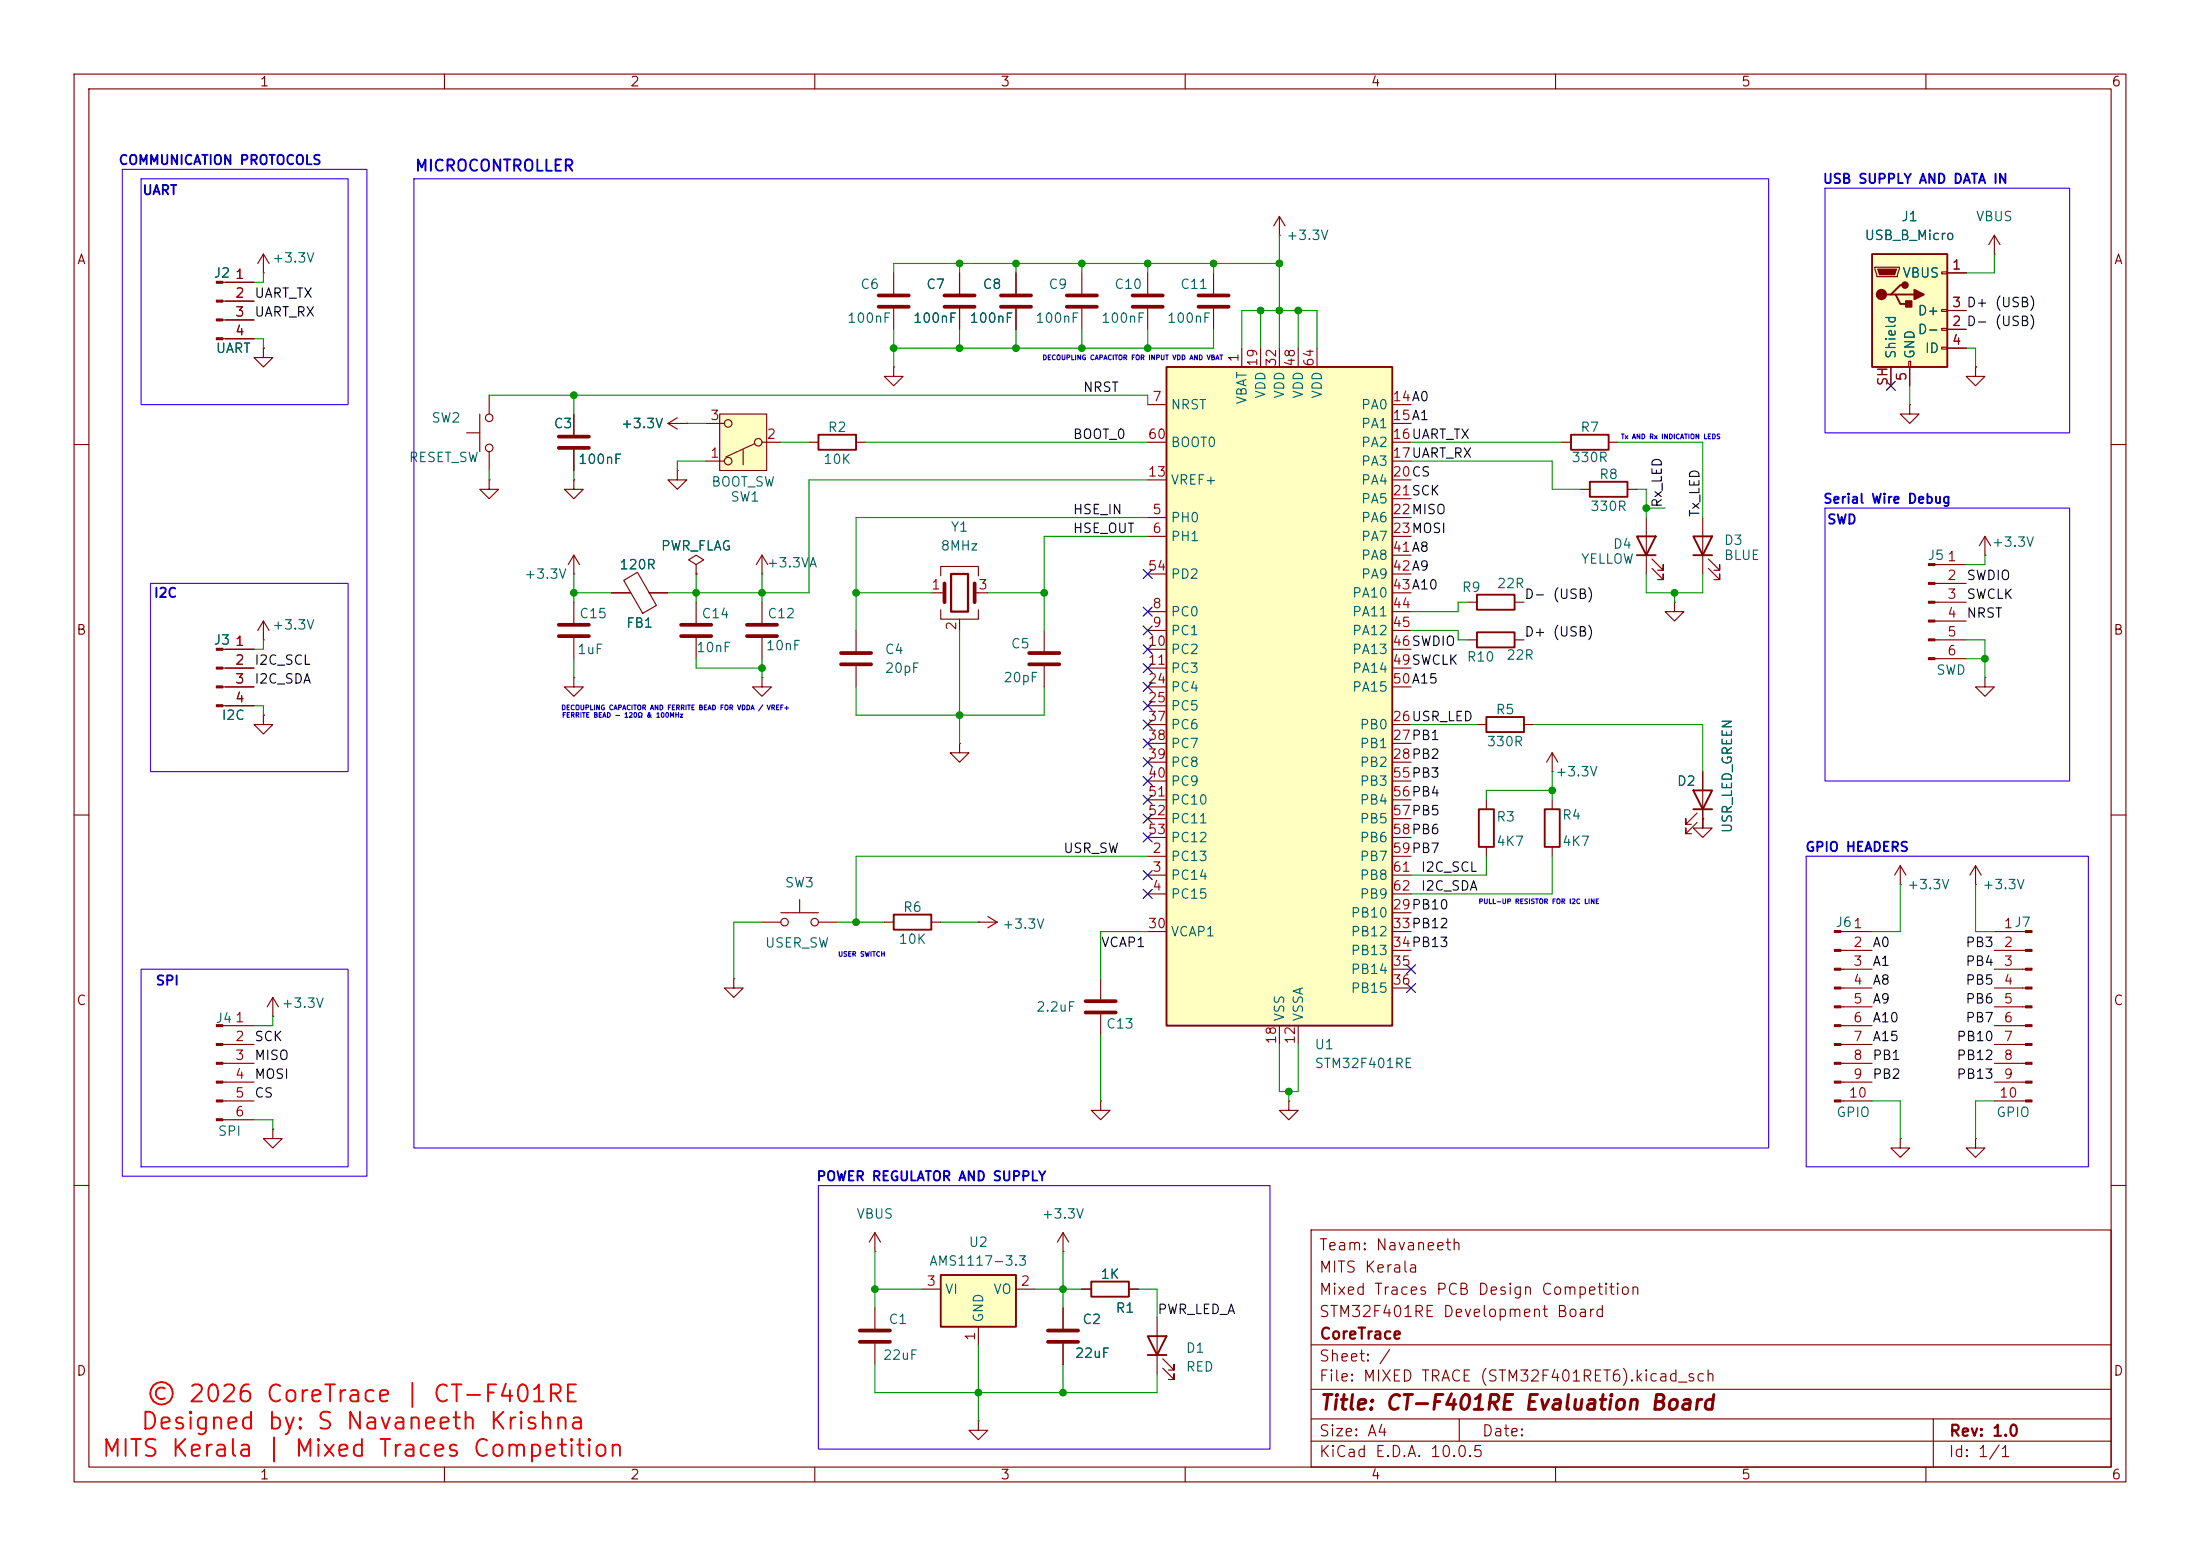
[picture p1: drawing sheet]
<svg xmlns="http://www.w3.org/2000/svg" width="297mm" height="210mm" viewBox="0 0 297 210" stroke-linecap="round" stroke-linejoin="round" font-family="sans-serif">
<g fill="none" stroke="#840000" stroke-width=".15">
<path d="M10 10h277v190h-277zM12 12h273v186h-273zM60 10v2M110 10v2M160 10v2M210 10v2M260 10v2M146 36.8v2.8M146 41.7v2.8M10 60h2M285 60h2M268 91.4v1.3h1.2l-1.2 1.3-1.3-1.3h1.3"/>
<path d="M268 91.4h.1M10 110h2M285 110h2M10 160h2M177 166h108v32h-108zM285 160h2M60 198v2M110 198v2M160 198v2M177 194.5h108M177 191.5h108M177 187.5h108"/>
<path d="M177 181.5h108M197 191.5v3M210 198v2M260 198v2M261 191.5v6.5"/>
</g>
<path d="M144 39.9h4.1M144 41.4h4.1" fill="none" stroke="#840000" stroke-width=".51"/>
<path d="M127 172.1h10.2v7h-10.2z" fill="#ffffc2"/>
<path d="M127 172.1h10.2v7h-10.2z" fill="none" stroke="#840000" stroke-width=".25"/>
<g fill="none" stroke="#840000" stroke-width=".15">
<path d="M172.7 31.8h.1M172.7 29.2l-.7 1.3M172.7 29.2l.8 1.3M172.7 29.2v2.6M269.2 34.3h.1M269.2 31.8l-.7 1.2M269.2 31.8l.8 1.2M269.2 31.8v2.5M90.2 57.2l1.2 .7M90.2 57.2h2.5M91.4 56.4l-1.2 .8M92.7 57.2h.1"/>
<path d="M77.5 64.8v1.2h1.2l-1.2 1.3-1.3-1.3h1.3M77.5 64.8h.1M118.1 168.9h.1M118.1 166.4l-.8 1.2M118.1 166.4l.8 1.2M118.1 166.4v2.5M124.5 174h2.5M132.1 179.1v2.5M137.2 174h2.5"/>
</g>
<path d="M252.7 34.3h10.2v15.2h-10.2z" fill="#ffffc2"/>
<path d="M252.7 34.3h10.2v15.2h-10.2zM255.3 39.8h.6l.6 1.2h1.3M255.9 39.8h2.5M257.2 38.5h-.7l-1.2 1.3h-.7" fill="none" stroke="#840000" stroke-width=".25"/>
<g fill="none" stroke="#840000" stroke-width=".15">
<path d="M163.8 36.8v2.8M253.1 36.1h3.3v.2l-.2 1h-2.8zM262.1 36.7h.8v.3h-.8zM262.9 36.8h2.5M163.8 41.7v2.8M255.3 49.5v2.6M257.7 48.8h.2v.7h-.2zM257.8 49.5v2.6M262.1 41.8h.8v.2h-.8zM262.1 44.3h.8v.3h-.8zM262.1 46.9h.8v.2h-.8zM262.9 44.5h2.5"/>
<path d="M262.9 41.9h2.5M262.9 47h2.5M266.7 49.5v1.3h1.3l-1.3 1.3-1.3-1.3h1.3M266.7 49.5h.1M261.2 76.2h4.2M261.2 78.7h4.2M141 85.1v2.8M141 89.9v2.8M261.2 81.3h4.2M261.2 83.8h4.2M261.2 86.4h4.2M261.2 88.9h4.2"/>
<path d="M99.1 132.1v1.3h1.2l-1.2 1.2-1.3-1.2h1.3M99.1 132.1h.1M102.9 124.5h2.5M105.4 123.2h5.1M107.9 121.4v1.8M110.5 124.5h2.5"/>
<circle cx="105.9" cy="124.5" r=".51"/>
<circle cx="110" cy="124.5" r=".51"/>
</g>
<g fill="#840000" stroke="#840000" stroke-width=".15">
<path d="M253.5 36.3h2.5l-.2 .8h-2.1z"/>
<path d="M260.3 76.1h.9v.2h-.9z"/>
<path d="M260.3 78.6h.9v.3h-.9z"/>
<path d="M260.3 81.2h.9v.2h-.9z"/>
<path d="M260.3 83.7h.9v.2h-.9z"/>
<path d="M260.3 86.2h.9v.3h-.9z"/>
<path d="M260.3 88.8h.9v.2h-.9z"/>
</g>
<g fill="#840000" stroke="#840000" stroke-width=".25">
<path d="M257.3 40.6h.8v.8h-.8z"/>
<path d="M258.4 39.1l1.3 .7-1.3 .6z"/>
<circle cx="254" cy="39.8" r=".63"/>
<circle cx="257.2" cy="38.5" r=".38"/>
</g>
<path d="M161.8 39.9h4.1M161.8 41.4h4.1M138.9 88.1h4.1M138.9 89.7h4.1" fill="none" stroke="#840000" stroke-width=".51"/>
<path d="M157.5 49.5h30.5v88.9h-30.5z" fill="#ffffc2"/>
<path d="M157.5 49.5h30.5v88.9h-30.5z" fill="none" stroke="#840000" stroke-width=".25"/>
<g fill="none" stroke="#840000" stroke-width=".15">
<path d="M137.2 36.8v2.8M137.2 41.7v2.8M154.9 54.6h2.6M154.9 59.7h2.6M167.6 47v2.5M170.2 47v2.5M172.7 47v2.5M175.3 47v2.5M177.8 47v2.5M188 54.6h2.5M188 57.2h2.5M188 59.7h2.5"/>
<path d="M84.2 78.3l1.9-1.1 2.5 4.5-1.8 1.1zM127 77.7v-1.2h5.1v1.2M154.9 69.9h2.6M154.9 72.4h2.6M154.9 64.8h2.6M154.9 77.5h2.6M188 69.9h2.5M188 72.4h2.5M188 64.8h2.5M188 62.2h2.5M188 67.3h2.5M188 74.9h2.5"/>
<path d="M188 77.5h2.5M77.5 91.4v1.3h-1.3l1.3 1.3 1.2-1.3h-1.2M77.5 91.4h.1M82.5 80h2.6M87.6 80h2.6M94 81.3v2.8M94 86.1v2.8M102.9 91.4v1.3h-1.3l1.3 1.3 1.2-1.3h-1.2M102.9 91.4h.1M102.9 81.3v2.8M102.9 86.1v2.8M115.6 85.1v2.8"/>
<path d="M115.6 89.9v2.8M125.7 80h1.8M127 82.3v1.3h5.1v-1.3M129.5 83.6v1.5M131.6 80h1.7M154.9 82.6h2.6M154.9 85.1h2.6M154.9 87.6h2.6M154.9 90.2h2.6M154.9 92.7h2.6M154.9 95.3h2.6M154.9 97.8h2.6"/>
<path d="M188 82.6h2.5M188 85.1h2.5M188 87.6h2.5M188 90.2h2.5M188 92.7h2.5M188 97.8h2.5M188 80h2.5M129.5 100.3v1.3h1.3l-1.3 1.3-1.2-1.3h1.2M129.5 100.3h.1M154.9 115.6h2.6M154.9 118.1h2.6M154.9 100.3h2.6"/>
<path d="M154.9 102.9h2.6M154.9 105.4h2.6M154.9 108h2.6M154.9 110.5h2.6M154.9 113h2.6M188 115.6h2.5M188 118.1h2.5M188 100.3h2.5M188 102.9h2.5M188 105.4h2.5M188 108h2.5M188 110.5h2.5"/>
<path d="M188 113h2.5M154.9 120.7h2.6M154.9 125.7h2.6M172.7 138.4v2.6M175.3 138.4v2.6M188 120.7h2.5M188 123.2h2.5M188 125.7h2.5M188 128.3h2.5M188 130.8h2.5M188 133.4h2.5M174 148.6v1.3h1.3l-1.3 1.2-1.3-1.2h1.3"/>
<path d="M174 148.6h.1"/>
</g>
<path d="M135.1 39.9h4.1M135.1 41.4h4.1M127.5 78.7v2.6M131.6 78.7v2.6M91.9 84.3h4.1M91.9 85.9h4.1M100.8 84.3h4.1M100.8 85.9h4.1M113.5 88.1h4.1M113.5 89.7h4.1" fill="none" stroke="#840000" stroke-width=".51"/>
<path d="M128.4 77.5h2.3v5.1h-2.3z" fill="none" stroke="#840000" stroke-width=".3"/>
<path d="M97.2 55.9h6.3v7.6h-6.3z" fill="#ffffc2"/>
<g fill="none" stroke="#840000" stroke-width=".15">
<path d="M30.1 38.1h4.2M35.6 36.8h.1M35.6 34.3l-.8 1.3M35.6 34.3l.7 1.3M35.6 34.3v2.5M120.6 36.8v2.8M129.5 36.8v2.8M137.2 36.8v2.8M154.9 36.8v2.8M262.9 36.8h2.5M30.1 40.6h4.2M30.1 43.2h4.2"/>
<path d="M30.1 45.7h4.2M35.6 47v1.3h1.2l-1.2 1.2-1.3-1.2h1.3M35.6 47h.1M63 58.4h1.8M64.8 55.9v5.1M66 53.3v2.6M77.5 55.9v2.8M92.7 57.2h.1M95.2 57.2h2.6M97.2 55.9h6.3v7.6h-6.3zM101.9 59.9l-3.9 1.8M102.9 59.7h2.5"/>
<path d="M109.2 59.7h1.3M115.6 59.7h1.2M120.6 49.5v1.3h1.3l-1.3 1.3-1.2-1.3h1.2M120.6 49.5h.1M120.6 41.7v2.8M129.5 41.7v2.8M137.2 41.7v2.8M154.9 41.7v2.8M210.8 59.7h1.3M217.2 59.7h1.2M255.3 49.5v2.6M257.8 54.6v1.3h1.3l-1.3 1.3-1.3-1.3h1.3"/>
<path d="M257.8 54.6h.1M257.8 49.5v2.6M262.9 44.5h2.5M262.9 41.9h2.5M262.9 47h2.5M266.7 49.5h.1M66 64.8v1.2h1.3l-1.3 1.3-1.2-1.3h1.2M66 64.8h.1M66 61v2.5M77.5 77.5h.1M77.5 60.7v2.8M77.5 74.9v2.6"/>
<path d="M77.5 74.9l.7 1.3M77.5 74.9l-.8 1.3M91.4 63.5v1.3h1.3l-1.3 1.2-1.2-1.2h1.2M91.4 63.5h.1M94 76.2l1-.6-1-.7-1 .7 1 .6v1.3M94 77.5h.1M95.2 62.2h2.6M100.3 60.7v2M102.9 77.5h.1M102.9 74.9l.7 1.3M102.9 74.9l-.8 1.3M102.9 74.9v2.6"/>
<path d="M213.4 66h1.2M219.7 66h1.3M222.2 69.9v7.6M223 76.7l1.5 1.5v-.7v.7h-.7M223 75.4l1.5 1.6v-.8v.8h-.7M229.9 69.9v7.6M230.6 76.7l1.6 1.5v-.7v.7h-.8M230.6 75.4l1.6 1.6v-.8v.8h-.8M268 74.9h.1M268 72.4l-.8 1.3M268 72.4l.7 1.3M268 72.4v2.5"/>
<path d="M30.1 87.6h4.2M30.1 90.2h4.2M30.1 92.7h4.2M30.1 95.3h4.2M35.6 86.4h.1M35.6 96.5v1.3h1.2l-1.2 1.3-1.3-1.3h1.3M35.6 96.5h.1M35.6 83.8v2.6M35.6 83.8l-.8 1.3M35.6 83.8l.7 1.3M77.5 81.3v2.8M77.5 86.1v2.8"/>
<path d="M82.5 80h2.6M87.6 80h2.6M198.1 86.4h1.3M198.1 81.3h1.3M199.4 97.8h1.3M204.5 86.4h1.2M204.5 81.3h1.2M205.7 97.8h1.3M226.1 81.3v1.3h1.2l-1.2 1.2-1.3-1.2h1.3M226.1 81.3h.1M200.7 108v1.2M200.7 114.3v1.3"/>
<path d="M209.5 104.1h.1M209.5 101.6v2.5M209.5 108v1.2M209.5 114.3v1.3M209.5 101.6l-.7 1.3M209.5 101.6l.8 1.3M229.1 111l-1.5 1.5v-.7v.7h.7M229.1 109.7l-1.5 1.6v-.8v.8h.7M229.9 104.1v7.7h-1.3l1.3 1.2 1.2-1.2h-1.2v-1.3M229.9 110.5h.1M256.5 119.4h.1M256.5 116.8l-.7 1.3"/>
<path d="M256.5 116.8l.8 1.3M256.5 116.8v2.6M266.7 119.4h.1M266.7 116.8l-.8 1.3M266.7 116.8l.8 1.3M266.7 116.8v2.6M30.1 138.4h4.2M36.8 137.2h.1M36.8 134.6l-.7 1.3M36.8 134.6l.8 1.3M36.8 134.6v2.6M119.4 124.5h1.2"/>
<path d="M125.7 124.5h1.3M132.1 124.5h.1M132.1 124.5h2.5M133.3 123.7l1.3 .8M134.6 124.5l-1.3 .7M148.6 132.1v2.8M148.6 136.9v2.8M248.5 125.7h4.2M248.5 128.3h4.2M248.5 130.8h4.2M248.5 133.4h4.2M248.5 135.9h4.2"/>
<path d="M248.5 138.4h4.2M269.2 125.7h4.3M269.2 128.3h4.3M269.2 130.8h4.3M269.2 133.4h4.3M269.2 135.9h4.3M269.2 138.4h4.3M30.1 141h4.2M30.1 143.5h4.2M30.1 146.1h4.2M30.1 148.6h4.2M30.1 151.1h4.2"/>
<path d="M36.8 152.4v1.3h1.3l-1.3 1.2-1.2-1.2h1.2M36.8 152.4h.1M148.6 148.6v1.3h1.3l-1.3 1.2-1.3-1.2h1.3M148.6 148.6h.1M248.5 141h4.2M248.5 143.5h4.2M248.5 146.1h4.2M248.5 148.6h4.2M256.5 153.7v1.2h1.3l-1.3 1.3-1.2-1.3h1.2M256.5 153.7h.1M266.7 153.7v1.2h1.3l-1.3 1.3-1.3-1.3h1.3M266.7 153.7h.1"/>
<path d="M269.2 141h4.3M269.2 143.5h4.3M269.2 146.1h4.3M269.2 148.6h4.3M118.1 176.5v2.8M143.5 168.9h.1M143.5 166.4v2.5M143.5 176.5v2.8M143.5 166.4l-.8 1.2M143.5 166.4l.8 1.2M146 174h1.3M152.4 174h1.3"/>
<path d="M156.2 177.8v7.6M118.1 181.4v2.8M132.1 191.8v1.2h1.2l-1.2 1.3-1.3-1.3h1.3M132.1 191.8h.1M143.5 181.4v2.8M157 184.7l1.5 1.5v-.8v.8h-.8M157 183.4l1.5 1.5v-.7v.7h-.8"/>
<circle cx="66" cy="56.4" r=".51"/>
<circle cx="98.3" cy="57.2" r=".51"/>
<circle cx="102.4" cy="59.7" r=".51"/>
<circle cx="66" cy="60.5" r=".51"/>
<circle cx="98.3" cy="62.2" r=".51"/>
</g>
<g fill="none" stroke="#840000" stroke-width=".25">
<path d="M110.5 58.7h5.1v2h-5.1zM212.1 58.7h5.1v2h-5.1zM214.6 65h5.1v2.1h-5.1zM221 72.4h2.5l-1.3 2.5zM221 74.9h2.5M228.6 72.4h2.5l-1.2 2.5zM228.6 74.9h2.5M199.4 85.3h5.1v2.1h-5.1zM199.4 80.3h5.1v2h-5.1zM200.7 96.8h5v2h-5zM199.6 109.2h2.1v5.1h-2.1zM208.5 109.2h2.1v5.1h-2.1z"/>
<path d="M228.6 106.7h2.5l-1.2 2.5zM228.6 109.2h2.5M120.6 123.4h5.1v2.1h-5.1zM147.3 173h5.1v2h-5.1zM154.9 180.3h2.6l-1.3 2.6zM154.9 182.9h2.6"/>
</g>
<g fill="none" stroke="#840000" stroke-width=".51">
<path d="M118.6 39.9h4.1M127.5 39.9h4.1M152.9 39.9h4.1M75.4 58.9h4.1M118.6 41.4h4.1M127.5 41.4h4.1M152.9 41.4h4.1M75.4 60.5h4.1M75.4 84.3h4.1M75.4 85.9h4.1M146.6 136.7h4M146.6 135.1h4"/>
<path d="M116.1 179.6h4M141.5 179.6h4M116.1 181.1h4M141.5 181.1h4"/>
</g>
<g fill="#840000" stroke="#840000" stroke-width=".15">
<path d="M273.5 125.6h.8v.3h-.8z"/>
<path d="M273.5 128.1h.8v.3h-.8z"/>
<path d="M273.5 130.7h.8v.2h-.8z"/>
<path d="M273.5 133.2h.8v.3h-.8z"/>
<path d="M273.5 135.8h.8v.2h-.8z"/>
<path d="M273.5 138.3h.8v.3h-.8z"/>
<path d="M273.5 140.8h.8v.3h-.8z"/>
<path d="M273.5 143.4h.8v.2h-.8z"/>
<path d="M273.5 145.9h.8v.3h-.8z"/>
<path d="M273.5 148.5h.8v.2h-.8z"/>
<path d="M29.2 38h.9v.2h-.9z"/>
<path d="M29.2 40.5h.9v.3h-.9z"/>
<path d="M29.2 43.1h.9v.2h-.9z"/>
<path d="M29.2 45.6h.9v.2h-.9z"/>
<path d="M29.2 87.5h.9v.3h-.9z"/>
<path d="M29.2 90h.9v.3h-.9z"/>
<path d="M29.2 92.6h.9v.2h-.9z"/>
<path d="M29.2 95.1h.9v.3h-.9z"/>
<path d="M29.2 138.3h.9v.3h-.9z"/>
<path d="M29.2 140.8h.9v.3h-.9z"/>
<path d="M29.2 143.4h.9v.2h-.9z"/>
<path d="M29.2 145.9h.9v.3h-.9z"/>
<path d="M29.2 148.5h.9v.2h-.9z"/>
<path d="M29.2 151h.9v.3h-.9z"/>
<path d="M247.6 125.6h.9v.3h-.9z"/>
<path d="M247.6 128.1h.9v.3h-.9z"/>
<path d="M247.6 130.7h.9v.2h-.9z"/>
<path d="M247.6 133.2h.9v.3h-.9z"/>
<path d="M247.6 135.8h.9v.2h-.9z"/>
<path d="M247.6 138.3h.9v.3h-.9z"/>
<path d="M247.6 140.8h.9v.3h-.9z"/>
<path d="M247.6 143.4h.9v.2h-.9z"/>
<path d="M247.6 145.9h.9v.3h-.9z"/>
<path d="M247.6 148.5h.9v.2h-.9z"/>
</g>
<path d="M16.5 22.9h33v135.9h-33zM19 24.1h28v30.5h-28zM55.9 24.1h182.9v130.8h-182.9zM246.4 25.4h33v33h-33zM20.3 78.7h26.7v25.4h-26.7zM246.4 68.6h33v36.8h-33zM243.8 115.6h38.1v41.9h-38.1zM19 130.8h28v26.7h-28zM110.5 160h60.9v35.6h-60.9z" fill="none" stroke="#4000ff" stroke-width=".15"/>
<g fill="none" stroke="#009600" stroke-width=".15">
<path d="M35.6 36.8v1.3h-1.3M129.5 35.6v1.2M137.2 35.6v1.2M146 35.6v1.2M154.9 35.6v1.2M163.8 35.6v1.2M172.7 35.6h-52.1v1.2M172.7 31.8v15.2M269.2 34.3v2.5h-3.8M34.3 45.7h1.3v1.3M66 53.3h88.9v1.3M77.5 53.3v2.6"/>
<path d="M92.7 57.2h2.5M105.4 59.7h3.8M116.8 59.7h38.1M120.6 44.5v5M129.5 44.5v2.5M137.2 44.5v2.5M146 44.5v2.5M154.9 44.5v2.5M163.8 44.5v2.5h-43.2M167.6 47v-5.1h10.2v5.1M170.2 41.9v5.1M175.3 41.9v5.1"/>
<path d="M190.5 59.7h20.3M218.4 59.7h11.5v10.2M257.8 52.1v2.5M265.4 47h1.3v2.5M66 63.5v1.3M77.5 63.5v1.3M77.5 77.5v3.8M94 77.5v3.8M95.2 62.2h-3.8v1.3M102.9 77.5v3.8M154.9 72.4h-13.9v12.7M154.9 69.9h-39.3v15.2"/>
<path d="M154.9 64.8h-45.7v15.2h-19M190.5 62.2h19v3.8h3.9M221 66h1.2v3.9M222.2 77.5v2.5h7.7v-2.5M222.2 68.6h2.6M268 74.9v1.3h-2.6M34.3 95.3h1.3v1.2M35.6 86.4v1.2h-1.3M77.5 88.9v2.5M77.5 80h5M94 88.9v1.3h8.9M102.9 88.9v2.5"/>
<path d="M115.6 92.7v3.8h25.4v-3.8M115.6 80h10.1M129.5 85.1v15.2M133.3 80h7.7M190.5 85.1h6.3v1.3h1.3M190.5 97.8h8.9M198.1 81.3h-1.3v1.3h-6.3M207 97.8h22.9v6.3M226.1 80v1.3M265.4 86.4h2.6v5M265.4 88.9h2.6M154.9 115.6h-39.3v8.9"/>
<path d="M200.7 115.6v2.5h-10.2M209.5 106.7h-8.8v1.3M209.5 115.6v5.1h-19M209.5 104.1v3.9M229.9 110.5v1.3M256.5 119.4v6.3h-3.8M266.7 119.4v6.3h2.5M36.8 137.2v1.2h-2.5M102.9 124.5h-3.8v7.6M113 124.5h6.4M127 124.5h5.1M148.6 139.7v8.9"/>
<path d="M154.9 125.7h-6.3v6.4M34.3 151.1h2.5v1.3M172.7 141v6.3h2.6v-6.3M174 147.3v1.3M252.7 148.6h3.8v5.1M269.2 148.6h-2.5v5.1M118.1 168.9v7.6M118.1 174h6.4M139.7 174h6.3M143.5 168.9v7.6M153.7 174h2.5v3.8M118.1 184.2v3.8h38.1v-2.6"/>
<path d="M132.1 181.6v10.2M143.5 184.2v3.8"/>
</g>
<g fill="none" stroke="#000084" stroke-width=".15">
<path d="M254.7 51.5l1.2 1.2M255.9 51.5l-1.2 1.2M154.3 76.9l1.2 1.2M155.5 76.9l-1.2 1.2M154.3 99.7l1.2 1.2M154.3 89.6l1.2 1.2M154.3 94.6l1.2 1.3M154.3 87l1.2 1.2M154.3 81.9l1.2 1.3M154.3 84.5l1.2 1.2M154.3 92.1l1.2 1.2M154.3 97.2l1.2 1.2"/>
<path d="M155.5 99.7l-1.2 1.2M155.5 89.6l-1.2 1.2M155.5 94.6l-1.2 1.3M155.5 87l-1.2 1.2M155.5 81.9l-1.2 1.3M155.5 84.5l-1.2 1.2M155.5 92.1l-1.2 1.2M155.5 97.2l-1.2 1.2M154.3 112.4l1.2 1.2M154.3 117.5l1.2 1.2M154.3 109.9l1.2 1.2M154.3 104.8l1.2 1.2"/>
<path d="M154.3 102.3l1.2 1.2M154.3 107.3l1.2 1.3M155.5 112.4l-1.2 1.2M155.5 117.5l-1.2 1.2M155.5 109.9l-1.2 1.2M155.5 104.8l-1.2 1.2M155.5 102.3l-1.2 1.2M155.5 107.3l-1.2 1.3M154.3 120l1.2 1.3M155.5 120l-1.2 1.3M189.9 130.2l1.2 1.2M189.9 132.7l1.2 1.3"/>
<path d="M191.1 130.2l-1.2 1.2M191.1 132.7l-1.2 1.3"/>
</g>
<g fill="#009600" stroke="#009600" stroke-width=".14">
<circle cx="77.5" cy="80" r=".46"/>
<circle cx="141" cy="80" r=".46"/>
<circle cx="102.9" cy="80" r=".46"/>
<circle cx="94" cy="80" r=".46"/>
<circle cx="102.9" cy="90.2" r=".46"/>
<circle cx="129.5" cy="96.5" r=".46"/>
<circle cx="115.6" cy="80" r=".46"/>
<circle cx="118.1" cy="174" r=".46"/>
<circle cx="115.6" cy="124.5" r=".46"/>
<circle cx="174" cy="147.3" r=".46"/>
<circle cx="137.2" cy="47" r=".46"/>
<circle cx="129.5" cy="47" r=".46"/>
<circle cx="120.6" cy="47" r=".46"/>
<circle cx="137.2" cy="35.6" r=".46"/>
<circle cx="143.5" cy="174" r=".46"/>
<circle cx="132.1" cy="188" r=".46"/>
<circle cx="143.5" cy="188" r=".46"/>
<circle cx="129.5" cy="35.6" r=".46"/>
<circle cx="77.5" cy="53.3" r=".46"/>
<circle cx="154.9" cy="35.6" r=".46"/>
<circle cx="146" cy="35.6" r=".46"/>
<circle cx="170.2" cy="41.9" r=".46"/>
<circle cx="172.7" cy="35.6" r=".46"/>
<circle cx="163.8" cy="35.6" r=".46"/>
<circle cx="154.9" cy="47" r=".46"/>
<circle cx="146" cy="47" r=".46"/>
<circle cx="175.3" cy="41.9" r=".46"/>
<circle cx="172.7" cy="41.9" r=".46"/>
<circle cx="268" cy="88.9" r=".46"/>
<circle cx="226.1" cy="80" r=".46"/>
<circle cx="209.5" cy="106.7" r=".46"/>
<circle cx="222.2" cy="68.6" r=".46"/>
</g>
<g font-size="2.3" fill="#f00">
<text x="19.6" y="189.8">© 2026 CoreTrace | CT-F401RE</text>
<text x="13.6" y="197.2">MITS Kerala | Mixed Traces Competition</text>
<text x="18.9" y="193.5">Designed by: S Navaneeth Krishna</text>
</g>
<text font-size="2" fill="#840000" x="178" y="190.8">Title: CT-F401RE Evaluation Board</text>
<text font-size="1.5" fill="#0000c2" x="55.9" y="23.5">MICROCONTROLLER</text>
<g font-size="1.5" fill="#840000">
<text x="178" y="172.1">MITS Kerala</text>
<text x="178" y="169.1">Team: Navaneeth</text>
<text x="178" y="178.1">STM32F401RE Development Board</text>
<text x="178" y="175.1">Mixed Traces PCB Design Competition</text>
<text x="178" y="184.1">Sheet: /</text>
<text x="178" y="181.1">CoreTrace</text>
<text x="178" y="186.8">File: MIXED TRACE (STM32F401RET6).kicad_sch</text>
<text x="178" y="197">KiCad E.D.A. 10.0.5</text>
<text x="178" y="194.2">Size: A4</text>
<text x="200" y="194.2">Date:</text>
<text x="263" y="197">Id: 1/1</text>
<text x="263" y="194.2">Rev: 1.0</text>
</g>
<g font-size="1.3" fill="#840000">
<text x="35" y="12">1</text>
<text x="85" y="12">2</text>
<text x="135" y="12">3</text>
<text x="185" y="12">4</text>
<text x="235" y="12">5</text>
<text x="285" y="12">6</text>
<text x="10.3" y="36">A</text>
<text x="285.3" y="36">A</text>
<text x="10.2" y="86">B</text>
<text x="285.2" y="86">B</text>
<text x="10.2" y="136">C</text>
<text x="285.2" y="136">C</text>
<text x="10.2" y="186">D</text>
<text x="285.2" y="186">D</text>
<text x="35" y="200">1</text>
<text x="85" y="200">2</text>
<text x="135" y="200">3</text>
<text x="185" y="200">4</text>
<text x="235" y="200">5</text>
<text x="285" y="200">6</text>
</g>
<g font-size="1.3" fill="#0000c2">
<text x="15.9" y="22.6">COMMUNICATION PROTOCOLS</text>
<text x="19.1" y="26.6">UART</text>
<text x="246" y="25.1">USB SUPPLY AND DATA IN</text>
<text x="246" y="68.3">Serial Wire Debug</text>
<text x="246.6" y="71.1">SWD</text>
<text x="20.7" y="81">I2C</text>
<text x="243.6" y="115.3">GPIO HEADERS</text>
<text x="20.9" y="133.3">SPI</text>
<text x="110.1" y="159.7">POWER REGULATOR AND SUPPLY</text>
</g>
<g font-size="1.3" fill="#006464">
<text x="36.7" y="35.8">+3.3V</text>
<text x="173.6" y="32.7">+3.3V</text>
<text x="251.6" y="32.7">USB_B_Micro</text>
<text x="256.6" y="30.2">J1</text>
<text x="266.7" y="30.2">VBUS</text>
<text x="28.8" y="37.8">J2</text>
<text x="116.1" y="39.3">C6</text>
<text x="125" y="39.3">C7</text>
<text x="132.6" y="39.3">C8</text>
<text x="141.5" y="39.3">C9</text>
<text x="150.4" y="39.3">C10</text>
<text x="159.2" y="39.3">C11</text>
<text x="256.7" y="37.8">VBUS</text>
<text x="29" y="48">UART</text>
<text x="114.3" y="43.9">100nF</text>
<text x="123.2" y="43.9">100nF</text>
<text x="130.8" y="43.9">100nF</text>
<text x="139.7" y="43.9">100nF</text>
<text x="148.6" y="43.9">100nF</text>
<text x="157.5" y="43.9">100nF</text>
<text x="258.8" y="45.4">D-</text>
<text x="258.8" y="42.9">D+</text>
<text x="259.8" y="48">ID</text>
<text x="171.1" y="53.9" transform="rotate(-90 171.1 53.9)">VDD</text>
<text x="173.7" y="53.9" transform="rotate(-90 173.7 53.9)">VDD</text>
<text x="176.2" y="53.9" transform="rotate(-90 176.2 53.9)">VDD</text>
<text x="178.8" y="53.9" transform="rotate(-90 178.8 53.9)">VDD</text>
<text x="256.2" y="48.5" transform="rotate(-90 256.2 48.5)">Shield</text>
<text x="258.8" y="48.5" transform="rotate(-90 258.8 48.5)">GND</text>
<text x="58.2" y="57.4">SW2</text>
<text x="74.7" y="58.1">C3</text>
<text x="83.7" y="58.1">+3.3V</text>
<text x="111.7" y="58.6">R2</text>
<text x="158" y="55.6">NRST</text>
<text x="168.6" y="54.7" transform="rotate(-90 168.6 54.7)">VBAT</text>
<text x="183.7" y="55.6">PA0</text>
<text x="183.7" y="58.1">PA1</text>
<text x="213.3" y="58.6">R7</text>
<text x="55.1" y="62.7">RESET_SW</text>
<text x="78" y="62.9">100nF</text>
<text x="95.9" y="66">BOOT_SW</text>
<text x="111.1" y="62.9">10K</text>
<text x="158" y="65.7">VREF+</text>
<text x="158" y="60.7">BOOT0</text>
<text x="183.7" y="60.7">PA2</text>
<text x="183.7" y="63.2">PA3</text>
<text x="183.7" y="65.7">PA4</text>
<text x="212.1" y="62.7">330R</text>
<text x="215.8" y="65">R8</text>
<text x="98.5" y="68">SW1</text>
<text x="158" y="70.8">PH0</text>
<text x="183.7" y="68.3">PA5</text>
<text x="183.7" y="70.8">PA6</text>
<text x="214.6" y="69.3">330R</text>
<text x="83.5" y="77.2">120R</text>
<text x="89.1" y="74.6">PWR_FLAG</text>
<text x="103.4" y="76.9">+3.3VA</text>
<text x="126.9" y="74.6">8MHz</text>
<text x="128.3" y="72.1">Y1</text>
<text x="158" y="73.4">PH1</text>
<text x="183.7" y="73.4">PA7</text>
<text x="183.7" y="75.9">PA8</text>
<text x="213.3" y="76.4">YELLOW</text>
<text x="217.7" y="74.4">D4</text>
<text x="232.6" y="73.9">D3</text>
<text x="232.6" y="75.9">BLUE</text>
<text x="260.2" y="75.9">J5</text>
<text x="268.8" y="74.1">+3.3V</text>
<text x="70.7" y="78.4">+3.3V</text>
<text x="78.1" y="83.8">C15</text>
<text x="94.6" y="83.8">C14</text>
<text x="103.5" y="83.8">C12</text>
<text x="158" y="83.5">PC0</text>
<text x="158" y="78.4">PD2</text>
<text x="182.4" y="81">PA10</text>
<text x="182.4" y="83.5">PA11</text>
<text x="183.7" y="78.4">PA9</text>
<text x="197.3" y="80.2">R9</text>
<text x="202" y="79.7">22R</text>
<text x="28.8" y="87.3">J3</text>
<text x="36.7" y="85.3">+3.3V</text>
<text x="77.8" y="88.6">1uF</text>
<text x="84.4" y="85">FB1</text>
<text x="93.9" y="88.3">10nF</text>
<text x="103.3" y="88.1">10nF</text>
<text x="119.4" y="88.6">C4</text>
<text x="136.4" y="87.8">C5</text>
<text x="158" y="86.1">PC1</text>
<text x="158" y="88.6">PC2</text>
<text x="182.4" y="86.1">PA12</text>
<text x="182.4" y="88.6">PA13</text>
<text x="197.9" y="89.6">R10</text>
<text x="203.3" y="89.4">22R</text>
<text x="119.4" y="91.1">20pF</text>
<text x="135.4" y="92.4">20pF</text>
<text x="158" y="91.1">PC3</text>
<text x="158" y="93.7">PC4</text>
<text x="182.4" y="91.1">PA14</text>
<text x="182.4" y="93.7">PA15</text>
<text x="261.3" y="91.4">SWD</text>
<text x="29.8" y="97.5">I2C</text>
<text x="158" y="96.2">PC5</text>
<text x="158" y="98.8">PC6</text>
<text x="158" y="101.3">PC7</text>
<text x="183.5" y="98.8">PB0</text>
<text x="183.5" y="101.3">PB1</text>
<text x="200.6" y="101">330R</text>
<text x="201.8" y="96.7">R5</text>
<text x="158" y="103.8">PC8</text>
<text x="158" y="106.4">PC9</text>
<text x="183.5" y="103.8">PB2</text>
<text x="183.5" y="106.4">PB3</text>
<text x="209.9" y="105.1">+3.3V</text>
<text x="226.3" y="106.4">D2</text>
<text x="158" y="108.9">PC10</text>
<text x="158" y="111.5">PC11</text>
<text x="158" y="114">PC12</text>
<text x="183.5" y="108.9">PB4</text>
<text x="183.5" y="111.5">PB5</text>
<text x="183.5" y="114">PB6</text>
<text x="201.9" y="111.2">R3</text>
<text x="210.8" y="110.9">R4</text>
<text x="234.1" y="112.5" transform="rotate(-90 234.1 112.5)">USR_LED_GREEN</text>
<text x="158" y="116.5">PC13</text>
<text x="158" y="119.1">PC14</text>
<text x="183.5" y="116.5">PB7</text>
<text x="183.5" y="119.1">PB8</text>
<text x="201.9" y="114.5">4K7</text>
<text x="210.8" y="114.5">4K7</text>
<text x="105.9" y="120.1">SW3</text>
<text x="121.8" y="123.4">R6</text>
<text x="135.2" y="125.7">+3.3V</text>
<text x="158" y="121.6">PC15</text>
<text x="182.3" y="124.2">PB10</text>
<text x="183.5" y="121.6">PB9</text>
<text x="247.7" y="125.4">J61</text>
<text x="257.4" y="120.3">+3.3V</text>
<text x="267.5" y="120.3">+3.3V</text>
<text x="103.2" y="128.2">USER_SW</text>
<text x="121.2" y="127.7">10K</text>
<text x="158" y="126.7">VCAP1</text>
<text x="182.3" y="126.7">PB12</text>
<text x="182.3" y="129.2">PB13</text>
<text x="182.3" y="131.8">PB14</text>
<text x="37.9" y="136.3">+3.3V</text>
<text x="139.8" y="136.9">2.2uF</text>
<text x="173.7" y="137.9" transform="rotate(-90 173.7 137.9)">VSS</text>
<text x="176.2" y="137.9" transform="rotate(-90 176.2 137.9)">VSSA</text>
<text x="182.3" y="134.3">PB15</text>
<text x="29" y="138.4">J4</text>
<text x="149.2" y="139.1">C13</text>
<text x="177.4" y="141.9">U1</text>
<text x="177.4" y="144.5">STM32F401RE</text>
<text x="29.3" y="153.6">SPI</text>
<text x="247.8" y="151.1">GPIO</text>
<text x="269.4" y="151.1">GPIO</text>
<text x="115.5" y="164.8">VBUS</text>
<text x="140.5" y="164.8">+3.3V</text>
<text x="125.4" y="171.1">AMS1117-3.3</text>
<text x="130.7" y="168.6">U2</text>
<text x="148.5" y="172.9">1K</text>
<text x="119.9" y="179">C1</text>
<text x="127.5" y="175">VI</text>
<text x="133" y="178.6" transform="rotate(-90 133 178.6)">GND</text>
<text x="134" y="175">VO</text>
<text x="146" y="179">C2</text>
<text x="150.5" y="177.5">R1</text>
<text x="119.1" y="183.8">22uF</text>
<text x="145" y="183.6">22uF</text>
<text x="160" y="182.9">D1</text>
<text x="160" y="185.4">RED</text>
</g>
<g font-size="1.3" fill="#a90000">
<text x="31.7" y="38">1</text>
<text x="31.7" y="40.5">2</text>
<text x="263.4" y="36.7">1</text>
<text x="263.4" y="41.8">3 D+ (USB)</text>
<text x="263.4" y="41.8">3</text>
<text x="31.7" y="43">3</text>
<text x="31.7" y="45.6">4</text>
<text x="263.4" y="44.3">2 D- (USB)</text>
<text x="263.4" y="46.9">4</text>
<text x="263.4" y="44.3">2</text>
<text x="167.5" y="49" transform="rotate(-90 167.5 49)">1</text>
<text x="170" y="49.6" transform="rotate(-90 170 49.6)">19</text>
<text x="172.6" y="49.6" transform="rotate(-90 172.6 49.6)">32</text>
<text x="175.1" y="49.6" transform="rotate(-90 175.1 49.6)">48</text>
<text x="177.7" y="49.6" transform="rotate(-90 177.7 49.6)">64</text>
<text x="255.1" y="52.2" transform="rotate(-90 255.1 52.2)">SH</text>
<text x="257.7" y="51.5" transform="rotate(-90 257.7 51.5)">5</text>
<text x="95.8" y="57">3</text>
<text x="103.4" y="59.6">2</text>
<text x="154.9" y="59.6">60</text>
<text x="155.5" y="54.5">7</text>
<text x="187.9" y="54.5">14A0</text>
<text x="187.9" y="57">15A1</text>
<text x="187.9" y="59.6">16UART_TX</text>
<text x="95.8" y="62.1">1</text>
<text x="154.9" y="64.6">13</text>
<text x="187.9" y="62.1">17UART_RX</text>
<text x="187.9" y="64.6">20CS</text>
<text x="155.5" y="69.7">5</text>
<text x="187.9" y="67.2">21SCK</text>
<text x="187.9" y="69.7">22MISO</text>
<text x="154.9" y="77.3">54</text>
<text x="155.5" y="72.3">6</text>
<text x="187.9" y="72.3">23MOSI</text>
<text x="187.9" y="74.8">41A8</text>
<text x="187.9" y="77.3">42A9</text>
<text x="262.8" y="76.1">1</text>
<text x="125.6" y="79.9">1</text>
<text x="132" y="79.9">3</text>
<text x="155.5" y="82.4">8</text>
<text x="187.9" y="79.9">43A10</text>
<text x="187.9" y="82.4">44</text>
<text x="262.8" y="78.6">2</text>
<text x="262.8" y="81.1">3</text>
<text x="262.8" y="83.7">4</text>
<text x="31.7" y="87.5">1</text>
<text x="129.4" y="85.2" transform="rotate(-90 129.4 85.2)">2</text>
<text x="154.9" y="87.5">10</text>
<text x="155.5" y="85">9</text>
<text x="187.9" y="85">45</text>
<text x="187.9" y="87.5">46SWDIO</text>
<text x="262.8" y="86.2">5</text>
<text x="262.8" y="88.8">6</text>
<text x="31.7" y="90">2</text>
<text x="31.7" y="92.6">3</text>
<text x="31.7" y="95.1">4</text>
<text x="154.9" y="90">11</text>
<text x="154.9" y="92.6">24</text>
<text x="154.9" y="95.1">25</text>
<text x="187.9" y="90">49SWCLK</text>
<text x="187.9" y="92.6">50A15</text>
<text x="154.9" y="97.7">37</text>
<text x="154.9" y="100.2">38</text>
<text x="187.9" y="97.7">26USR_LED</text>
<text x="187.9" y="100.2">27PB1</text>
<text x="154.9" y="102.7">39</text>
<text x="154.9" y="105.3">40</text>
<text x="154.9" y="107.8">51</text>
<text x="187.9" y="102.7">28PB2</text>
<text x="187.9" y="105.3">55PB3</text>
<text x="187.9" y="107.8">56PB4</text>
<text x="154.9" y="110.4">52</text>
<text x="154.9" y="112.9">53</text>
<text x="187.9" y="110.4">57PB5</text>
<text x="187.9" y="112.9">58PB6</text>
<text x="155.5" y="115.4">2</text>
<text x="155.5" y="118">3</text>
<text x="187.9" y="115.4">59PB7</text>
<text x="187.9" y="118">61</text>
<text x="154.9" y="125.6">30</text>
<text x="155.5" y="120.5">4</text>
<text x="187.9" y="123.1">29PB10</text>
<text x="187.9" y="125.6">33PB12</text>
<text x="187.9" y="120.5">62</text>
<text x="270.4" y="125.6">1J7</text>
<text x="187.9" y="128.1">34PB13</text>
<text x="187.9" y="130.7">35</text>
<text x="250.1" y="128.1">2</text>
<text x="250.1" y="130.7">3</text>
<text x="270.4" y="128.1">2</text>
<text x="270.4" y="130.7">3</text>
<text x="187.9" y="133.2">36</text>
<text x="250.1" y="133.2">4</text>
<text x="250.1" y="135.8">5</text>
<text x="270.4" y="133.2">4</text>
<text x="270.4" y="135.8">5</text>
<text x="31.7" y="138.3">1</text>
<text x="31.7" y="140.8">2</text>
<text x="31.7" y="143.4">3</text>
<text x="172.6" y="141" transform="rotate(-90 172.6 141)">18</text>
<text x="175.1" y="141" transform="rotate(-90 175.1 141)">12</text>
<text x="250.1" y="138.3">6</text>
<text x="250.1" y="140.8">7</text>
<text x="250.1" y="143.4">8</text>
<text x="270.4" y="138.3">6</text>
<text x="270.4" y="140.8">7</text>
<text x="270.4" y="143.4">8</text>
<text x="31.7" y="145.9">4</text>
<text x="31.7" y="148.5">5</text>
<text x="249.5" y="148.5">10</text>
<text x="250.1" y="145.9">9</text>
<text x="269.8" y="148.5">10</text>
<text x="270.4" y="145.9">9</text>
<text x="31.7" y="151">6</text>
<text x="125" y="173.9">3</text>
<text x="137.7" y="173.9">2</text>
<text x="131.9" y="181.1" transform="rotate(-90 131.9 181.1)">1</text>
</g>
<g font-size="1.3" fill="#0f0f0f">
<text x="34.3" y="40.5">UART_TX</text>
<text x="34.3" y="43.1">UART_RX</text>
<text x="146.1" y="53.2">NRST</text>
<text x="144.8" y="59.6">BOOT_0</text>
<text x="144.8" y="69.7">HSE_IN</text>
<text x="224.7" y="68.6" transform="rotate(-90 224.7 68.6)">Rx_LED</text>
<text x="229.7" y="69.9" transform="rotate(-90 229.7 69.9)">Tx_LED</text>
<text x="144.8" y="72.3">HSE_OUT</text>
<text x="205.7" y="81.2">D- (USB)</text>
<text x="265.4" y="81.2">SWCLK</text>
<text x="265.4" y="83.7">NRST</text>
<text x="265.4" y="78.6">SWDIO</text>
<text x="205.7" y="86.2">D+ (USB)</text>
<text x="34.3" y="92.6">I2C_SDA</text>
<text x="34.3" y="90">I2C_SCL</text>
<text x="143.5" y="115.4">USR_SW</text>
<text x="191.7" y="118">I2C_SCL</text>
<text x="191.7" y="120.5">I2C_SDA</text>
<text x="148.6" y="128.1">VCAP1</text>
<text x="252.7" y="130.7">A1</text>
<text x="252.7" y="128.1">A0</text>
<text x="265.3" y="128.1">PB3</text>
<text x="265.3" y="130.7">PB4</text>
<text x="252.7" y="135.8">A9</text>
<text x="252.7" y="133.2">A8</text>
<text x="265.3" y="135.8">PB6</text>
<text x="265.3" y="133.2">PB5</text>
<text x="34.3" y="140.8">SCK</text>
<text x="34.3" y="143.4">MISO</text>
<text x="252.7" y="140.8">A15</text>
<text x="252.7" y="143.4">PB1</text>
<text x="252.7" y="138.3">A10</text>
<text x="264.1" y="143.4">PB12</text>
<text x="264.1" y="140.8">PB10</text>
<text x="265.3" y="138.3">PB7</text>
<text x="34.3" y="148.5">CS</text>
<text x="34.3" y="145.9">MOSI</text>
<text x="252.7" y="145.9">PB2</text>
<text x="264.1" y="145.9">PB13</text>
<text x="156.2" y="177.7">PWR_LED_A</text>
</g>
<g font-size=".6" fill="#0000c2">
<text x="140.7" y="48.7">DECOUPLING CAPACITOR FOR INPUT VDD AND VBAT</text>
<text x="218.8" y="59.4">Tx AND Rx INDICATION LEDS</text>
<text x="75.7" y="96">DECOUPLING CAPACITOR AND FERRITE BEAD FOR VDDA / VREF+</text>
<text x="75.8" y="97">FERRITE BEAD - 120Ω &amp; 100MHz</text>
<text x="199.6" y="122.1">PULL-UP RESISTOR FOR I2C LINE</text>
<text x="113.1" y="129.3">USER SWITCH</text>
</g>
</svg>
